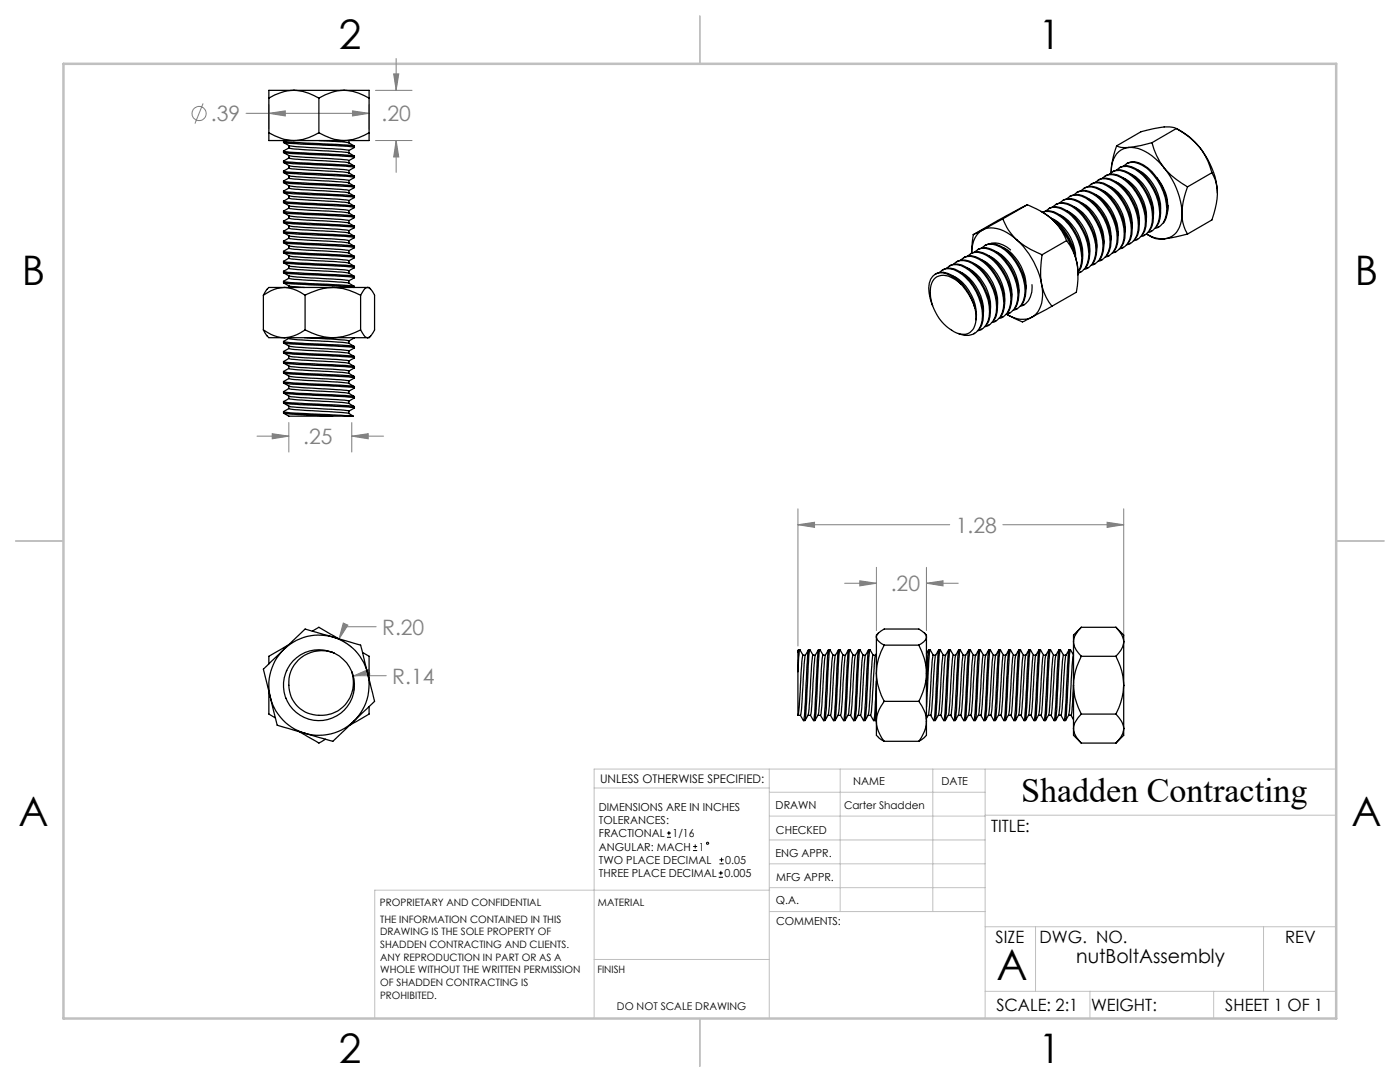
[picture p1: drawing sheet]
<svg xmlns="http://www.w3.org/2000/svg" width="279mm" height="216mm" viewBox="0 0 279 216" stroke-linecap="round" stroke-linejoin="round" font-family="sans-serif">
<g fill="none" stroke="#808080" stroke-width=".2">
<path d="M74.9 18h7.3M78.6 14.7h1l-.5 3.3zM79.1 11.7v6.3M40.5 20.6l-1.6 4.1M49.1 22.6h24.6M53.7 20.8v5M53.7 22.6l3.2-.5v1zM70.3 22.1l3.4 .5-3.4 .5zM73.7 20.8v5M74.9 28h7.3M79.1 28v6.4M79.1 28l.5 3.3h-1z"/>
<path d="M51.3 87h6.3M54.3 86.5l3.3 .5-3.3 .6zM57.6 84.3v5.9M70.2 84.3v5.9M70.2 87h6.4M70.2 87l3.3-.5v1.1zM159.2 104.7l3.4-.5v1zM159.2 101.5v27.4M159.2 104.7h30.3M168.6 116.4h6.3M171.6 115.9l3.3 .5-3.3 .5zM174.9 113.2v12.6"/>
<path d="M184.9 113.2v12.6M184.9 116.4h6.3M184.9 116.4l3.3-.5v1zM200.1 104.7h24.2M220.9 104.2l3.4 .5-3.4 .5zM224.3 101.5v25.3M67.6 127.5l1.4 .8 1.2 .9M68.5 124.3l.9 .4-1.8 2.9zM70.5 134.9l3.1-1.3 .2 .9zM70.6 135.2l.1 1v1.7M75.1 125.1h-6.4l-1.1 2.5M77.1 134.8l-6.6 .1"/>
<circle cx="39.7" cy="22.7" r="1.4"/>
</g>
<g fill="none" stroke="#000" stroke-width=".2">
<path d="M133.1 167.1h.8M133.1 166.2h.8M133.5 165.8v.9M138.3 169.7h.8M138.3 168.9h.8M138.7 168.5v.8M143.4 175h.9M143.4 174.2h.9M143.6 172.4h.8M143.6 171.6h.8M143.9 173.8v.8M144 171.1v.9"/>
<circle cx="141.2" cy="168.3" r=".22"/>
</g>
<g fill="none" stroke="#c0c0c0" stroke-width=".2">
<path d="M118.6 157.2h34.9M153.5 153.5v49.7M153.5 158.1h43.1M167.7 153.5v28.4M186.2 153.5v28.4M196.6 153.5v49.7M266.7 153.5h-148.1v49.7M153.5 167.6h43.1M153.5 162.8h43.1M153.5 172.4h43.1M153.5 177.1h43.1M153.6 177.6h-78.8v25.6"/>
<path d="M196.6 162.7h70.1M118.6 191.5h34.9M153.6 181.9h43M196.6 197.8h70.1M196.6 184.9h70.1M206.7 184.9v12.9M217.5 197.8v5.4M242.2 197.8v5.4M252.2 184.9v12.9"/>
</g>
<path d="M139.7 3.2v9.5M3.1 107.9h9.6M266.7 107.9h9.5M139.7 203.2v9.6" fill="none" stroke="#c0c0c0" stroke-width=".25"/>
<path d="M12.7 12.7h254v190.5h-254z" fill="none" stroke="#c0c0c0" stroke-width=".5"/>
<path d="M68.5 124.3l-.9 3.3 1.8-2.9zM70.5 134.9l3.3-.4-.2-.9zM79.1 28l.5 3.3h-1zM78.6 14.7h1l-.5 3.3zM54.3 86.5l3.3 .5-3.3 .6zM70.2 87l3.3-.5v1.1zM70.3 22.1l3.4 .5-3.4 .5zM53.7 22.6l3.2-.5v1zM171.6 115.9l3.3 .5-3.3 .5zM184.9 116.4l3.3-.5v1zM159.2 104.7l3.4-.5v1zM220.9 104.2l3.4 .5-3.4 .5z" fill="#808080"/>
<g fill="none" stroke="#000" stroke-width=".25">
<path d="M53.7 19.6v6.9M58.7 18l-.7 .1a9.5 9.5 0 0 0-4.3 1.5M58.7 18a9.6 9.6 0 0 1 4.9 1.6M58.7 18h10M58.7 18h-5v1.6M63.6 19.6v6.9M68.7 18l-.7 .1a9.7 9.7 0 0 0-4.4 1.5M68.7 18a9.5 9.5 0 0 1 5 1.6M68.7 18h5v1.6M73.7 19.6v6.9M53.7 26.5a9.4 9.4 0 0 0 5 1.5M53.7 26.5v1.5h5"/>
<path d="M56.6 38.4l1.1 .7M56.6 36.4l1.1 .7M56.6 34.4l1.1 .7M56.6 32.4l1.1 .7M56.6 30.4l1.1 .6M56.6 28.4l1.1 .7M56.6 38.4l1.9 .3 9.8 .4 2.4 .3-1.1 .6M56.6 36.4l1.3 .2 8.8 .4 4 .4-1.1 .6M56.6 32.4l1.9 .3 10.5 .5 1.7 .2-1.1 .6M56.6 30.2v.2l1.3 .2 9.7 .5 3.1 .3-1.1 .6M56.6 38.2v.2M56.6 36.2v.2"/>
<path d="M56.6 32.2v.2M56.6 38.1a102.9 102.9 0 0 0 11.5 .8l2.6 .2M56.6 36.1a102.9 102.9 0 0 0 11.5 .8l2.6 .2M56.6 34.1l.8 .2 9.9 .5 3.4 .3M56.6 32.1a102.9 102.9 0 0 0 11.5 .8l2.6 .2M56.6 30.1a102.9 102.9 0 0 0 11.5 .8l2.6 .3M56.6 28.1l.8 .2 12.2 .7 1.1 .1M56.8 28l-.2 .2v.2a82 82 0 0 0 10.1 .6l4 .4-1.1 .6M57.6 33.1v.4l-1 .6v.3l14.1 1-1.1 .7M57.6 39.5l-1 .6v.3M57.6 37v.5l-1 .6M57.6 35v.5l-1 .6"/>
<path d="M57.6 31.5l-1 .6M57.6 29v.5l-1 .6M57.6 31v.5M57.6 39.1v.4M57.7 39.5l1.8 .3 7 .4 3.1 .3M57.7 37.5a17.7 17.7 0 0 0 4.6 .5l7.3 .5M57.7 35.5a22.1 22.1 0 0 0 5.7 .5l6.2 .5M57.7 33.5l1.8 .3 8.7 .5 1.4 .2M57.7 31.5a17.7 17.7 0 0 0 4.6 .5l7.3 .5M57.7 29.5a22.1 22.1 0 0 0 5.7 .5l6.2 .5M57.7 35.1l11.8 .8 .1 .1v.5l1.1 .6v.3M57.7 39.1l2.3 .2 7.2 .4 2.4 .3"/>
<path d="M57.7 37.1l1.6 .2 8.7 .5 1.6 .2M57.7 33.1l.9 .1 6.6 .4a14.9 14.9 0 0 1 4.4 .4M57.7 31l3.3 .4 7 .4 1.6 .2M57.7 29.1l1.6 .2 8.7 .5 1.6 .2M58.7 28h10M63.6 26.5a10.5 10.5 0 0 1-4.9 1.5M63.6 26.5a9.6 9.6 0 0 0 5.1 1.5M63.6 28l4.6 .3 1.4 .2M69.6 30v.5l1.1 .7v.2M69.6 38v.5l1.1 .6M69.6 34v.5l1.1 .6M69.6 32.5l1.1 .6"/>
<path d="M69.6 28v.5l1.1 .6M69.6 32v.5M70.7 39.2v.2M70.7 35.2v.2M70.7 33.2v.2M70.7 29.2v.2M73.7 26.5a10.5 10.5 0 0 1-5 1.5M73.7 26.5v1.5h-5M212.3 39.9l-.2 .1M212.3 39.9a3.5 3.5 0 0 1 4 .9 11 11 0 0 1 3.9 9.2l-.2 .9-.5 1M213 39.7a2.76 2.76 0 0 1 3.7-.2 11 11 0 0 1 4.8 9.8 3.2 3.2 0 0 1-2.3 2.8M213.5 39.2l.2-.1a3.5 3.5 0 0 1 4 .9 10.9 10.9 0 0 1 4 9.2l-.3 .9-.5 .9"/>
<path d="M214.4 38.8a2.76 2.76 0 0 1 3.7-.1 10.9 10.9 0 0 1 4.8 9.8 3.2 3.2 0 0 1-2.3 2.8M214.9 38.4l.2-.1a3.5 3.5 0 0 1 4 .9 10.9 10.9 0 0 1 4 9.2l-.3 .9-.5 .9M215.8 38a2.33 2.33 0 0 1 2.9-.5 10.3 10.3 0 0 1 5.7 9.2 3.5 3.5 0 0 1-2.4 3.8M216.4 37.6l.1-.1a2.95 2.95 0 0 1 3.2 .3 10.8 10.8 0 0 1 4.8 9.8l-.3 .9-.5 .9M217.1 39.6a8.9 8.9 0 0 1 4.6 8.3M217.2 37.2a2.66 2.66 0 0 1 3.7-.1 10.8 10.8 0 0 1 4.8 9.7 3.2 3.2 0 0 1-2.3 2.9M217.8 36.8l.1-.1a2.71 2.71 0 0 1 3.2 .3 10.8 10.8 0 0 1 4.8 9.8l-.3 .9-.5 .9M218.5 38.8a8.8 8.8 0 0 1 4.6 8.3M218.6 36.4a2.66 2.66 0 0 1 3.7-.1 10.6 10.6 0 0 1 4.8 9.7 3.2 3.2 0 0 1-2.2 2.9M219.2 35.9l.2-.1a3.6 3.6 0 0 1 3.9 .9 11 11 0 0 1 4 9.2l-.3 1-.4 .9M219.9 38a8.9 8.9 0 0 1 4.6 8.2M220.1 35.6a2.7 2.7 0 0 1 3.6-.2 10.8 10.8 0 0 1 4.8 9.8 3.2 3.2 0 0 1-2.2 2.8"/>
<path d="M220.8 35l-.2 .1M220.8 35a2.71 2.71 0 0 1 3.1 .3 10.7 10.7 0 0 1 4.8 9.8l-.2 1-.5 .9M221.4 37.1a9 9 0 0 1 4.6 8.3M221.5 34.7a2.7 2.7 0 0 1 3.6-.1 10.8 10.8 0 0 1 4.8 9.8 3.1 3.1 0 0 1-2.2 2.8M222 34.3l.2-.1a3.4 3.4 0 0 1 4 .9 10.9 10.9 0 0 1 3.9 9.2l-.2 .9-.5 .9M222.8 36.3a9 9 0 0 1 4.6 8.3M222.8 29.1a16.8 16.8 0 0 0-1 5.4 4.4 4.4 0 0 1 3.5-5.1M222.8 29.1a3.8 3.8 0 0 0 2.5 .3M222.9 33.9a2.7 2.7 0 0 1 3.7-.1 10.8 10.8 0 0 1 4.8 9.8 3.3 3.3 0 0 1-2.3 2.8M223.4 33.5l.1-.1a2.96 2.96 0 0 1 3.2 .3 10.8 10.8 0 0 1 4.8 9.8l-.2 .9-.5 .9M224.2 35.5a9 9 0 0 1 4.6 8.3M224.3 33.1a2.7 2.7 0 0 1 3.7-.1 10.7 10.7 0 0 1 4.8 9.8 3.1 3.1 0 0 1-2.3 2.8"/>
<path d="M224.8 32.7l.2-.1a2.95 2.95 0 0 1 3.1 .3 10.8 10.8 0 0 1 4.8 9.8l-.2 .9-.5 .9M225.3 29.4a8.6 8.6 0 0 1 6.4 3.4l.6 .7M225.6 34.7a8.8 8.8 0 0 1 4.6 8.3M227 33.9a8.9 8.9 0 0 1 4.6 8.3M229.9 28.5a13.5 13.5 0 0 0 2.4 5M229.9 28.5l-2.2 .5-2.4 .4M230.9 35.5a9.5 9.5 0 0 1 2.1 5.5M232.3 33.5a15.5 15.5 0 0 0 4.7 3.8M232.3 33.5a15.2 15.2 0 0 1 3.6 9.1M234.8 25.6a15.7 15.7 0 0 1 4.6 3.8M234.8 25.6a9.1 9.1 0 0 0-5.8 .4l-1.3 .3-4.9 2.8M234.8 25.6l-4.9 2.9"/>
<path d="M234.8 25.6l2.8 1.9 1.8 1.9M237 37.3l-.9 2.9-.2 2.4M239.4 29.4a13.7 13.7 0 0 1 2.5 5.1M239.4 29.4a15.8 15.8 0 0 1 3.6 9.1M241.9 34.5l.8 1.9 .3 2.1M241.9 34.5l-4.9 2.8M243 38.5l-.3 2.1-.8 3.3-4.9 2.8M52.6 58.9v6.9M56.6 56.4l1.1 .6M56.6 54.4l1.1 .7M56.6 52.4l1.1 .7M56.6 50.4l1.1 .6"/>
<path d="M56.6 48.4l1.1 .7M56.6 46.4l1.1 .7M56.6 44.4l1.1 .6M56.6 42.4l1.1 .7M56.6 40.4l1.1 .7M56.6 52.4l2.6 .3 9.8 .5 1.7 .2-1.1 .6M56.6 50.2v.2l1.3 .2 9.7 .5 3.1 .3-1.1 .6M56.6 48.2v.2l.8 .2 9.3 .4 4 .4-1.1 .6M56.6 46.4l2.6 .3 9.8 .5 1.7 .2-1.1 .6M56.6 44.4l1.9 .3 9.1 .4 3.1 .3-1.1 .6M56.6 42.2v.2l.8 .2 9.3 .4 4 .4-1.1 .6M56.6 40.4l1.3 .2 11.7 .6 1.1 .2-1.1 .7"/>
<path d="M56.6 56.2v.2M56.6 52.2v.2M56.6 56.4l1.3 .2 9.7 .5 3.1 .3M56.6 50.2l1.9 .2 12.2 .7M56.6 56.1a102.9 102.9 0 0 0 11.5 .8l2.6 .3M56.6 54.1l.8 .2 12.2 .7 1.1 .1M56.6 52.1a102.9 102.9 0 0 0 11.5 .8l2.6 .2M56.6 48.1l.8 .2 10.7 .6 2.6 .2M56.6 46.1a102.9 102.9 0 0 0 11.5 .8l2.6 .2M56.6 44.1a102.9 102.9 0 0 0 11.5 .8l2.6 .2M56.6 42.1l1.3 .3 10.2 .5 2.6 .2M56.6 40.1a102.9 102.9 0 0 0 11.5 .8l2.6 .2"/>
<path d="M56.7 57.4h.2a7.9 7.9 0 0 1 4 1.5M56.7 57.4h9.7M56.7 57.4a7.4 7.4 0 0 0-4.1 1.5M56.7 57.4h-1.8a1.62 1.62 0 0 0-2.1 1l-.2 .5M57.6 53.1v.4l-1 .7v.2a82 82 0 0 0 10.1 .6l4 .4-1.1 .6M57.6 45.5l-1 .6v.3M57.6 43v.5l-1 .7v.2M57.6 55v.5l-1 .6M57.6 51.5l-1 .6M57.6 49v.5l-1 .6M57.6 47.1v.4l-1 .6M57.6 41.1v.4l-1 .6"/>
<path d="M57.6 45v.5M57.6 51v.5M57.6 57v.4M57.7 55.5a22.1 22.1 0 0 0 5.7 .5l6.2 .5M57.7 53.5l1.8 .3 8.7 .5 1.4 .2M57.7 51.5l2.6 .4 6.2 .3 3.1 .3M57.7 49.5a22.1 22.1 0 0 0 5.7 .5l4 .2 2.2 .3M57.7 47.5l1.8 .3 8.7 .5 1.4 .2M57.7 45.5l2.6 .4 6.2 .3 3.1 .3M57.7 43.5a22.1 22.1 0 0 0 5.7 .5l4 .2 2.2 .3M57.7 41.5l1.8 .3 8.7 .5 1.4 .2M57.7 57l3.1 .4"/>
<path d="M57.7 55.1l1.6 .2 8.7 .5 1.6 .2M57.7 53.1l2.3 .2 5.2 .3a14.9 14.9 0 0 1 4.4 .4M57.7 51l3.3 .4 6.2 .3 2.4 .3M57.7 49.1l1.6 .2 8.7 .5 1.6 .2M57.7 47.1l2.3 .2 5.2 .3a14.9 14.9 0 0 1 4.4 .4M57.7 45l3.3 .4 6.2 .3 2.4 .3M57.7 43.1l1.6 .2 8.7 .5 1.6 .2M57.7 41.1l7.5 .5a14.9 14.9 0 0 1 4.4 .5M60.9 58.9v6.9M66.4 57.4h-.3a12 12 0 0 0-5.2 1.5M66.4 57.4a11.3 11.3 0 0 1 5.6 1.5M66.4 57.4h7"/>
<path d="M69.6 56v.5l1.1 .7v.2M69.6 50v.5l1.1 .7v.2M69.6 48v.5l1.1 .6v.3M69.6 46.5l1.1 .7v.2M69.6 42.1v.4l1.1 .6v.3M69.6 54v.5l1.1 .6M69.6 52.5l1.1 .6M69.6 44v.5l1.1 .6M69.6 40v.5l1.1 .6M69.6 46v.5M69.6 52v.5M70.7 55.2v.2"/>
<path d="M70.7 53.2v.2M70.7 45.2v.2M70.7 41.2v.2M72 58.9v6.9M73.4 57.4l-.6 .2-.8 1.3M73.4 57.4l.5 .2 .9 1.3v6.9a2.69 2.69 0 0 1-1.4 1.6M73.4 57.4h.3l.2 .3M186.7 54.7l.1-.1a2.95 2.95 0 0 1 3.2 .3 11 11 0 0 1 4.6 6.6M187.5 54.4a2.61 2.61 0 0 1 3.7-.2 10.6 10.6 0 0 1 4.8 9.8 3.2 3.2 0 0 1-4.8 2.5M188.1 53.9l.1-.1a2.71 2.71 0 0 1 3.2 .3 10.8 10.8 0 0 1 4.8 9.8l-.3 .9-.5 .9M188.9 53.6a2.61 2.61 0 0 1 3.7-.2 10.6 10.6 0 0 1 4.8 9.8 3.2 3.2 0 0 1-2.2 2.8M189.7 53l-.2 .1"/>
<path d="M189.7 53a2.71 2.71 0 0 1 3.1 .3 10.8 10.8 0 0 1 4.8 9.8l-.3 .9-.5 .9M190.3 55.1a8.9 8.9 0 0 1 4.5 8.7M190.4 52.7a2.7 2.7 0 0 1 3.6-.1 10.8 10.8 0 0 1 4.8 9.8 3.2 3.2 0 0 1-2.2 2.8M191.1 52.1l-.2 .1M191.1 52.2a3.5 3.5 0 0 1 4 .9 10.9 10.9 0 0 1 3.9 9.2l-.2 .9-.5 .9M191.7 54.3a9 9 0 0 1 4.6 8.3M191.8 51.9a2.7 2.7 0 0 1 3.6-.1 10.8 10.8 0 0 1 4.8 9.8 3.1 3.1 0 0 1-2.2 2.7M191.8 56.8a5.7 5.7 0 0 0-4.4-2.4 2.72 2.72 0 0 0-2.1 3 9.3 9.3 0 0 0 .8 3.6M191.8 56.8a4.9 4.9 0 0 0-4.4-1.7 3 3 0 0 0-1.7 3.4 9 9 0 0 0 6 8.2 2.62 2.62 0 0 0 3.1-2.7v-.8l-.2-1.7M191.8 56.8l.4 .3a12.8 12.8 0 0 1 2.4 4.4M192.3 51.4h.1a2.79 2.79 0 0 1 3.2 .2 10.8 10.8 0 0 1 4.8 9.9l-.2 .9-.5 .9M193.1 53.5a9 9 0 0 1 4.6 8.3"/>
<path d="M193.2 51.1a2.7 2.7 0 0 1 3.6-.2 10.8 10.8 0 0 1 4.8 9.8 3.1 3.1 0 0 1-2.2 2.8M193.7 50.6l.2-.1a2.95 2.95 0 0 1 3.1 .3 10.8 10.8 0 0 1 4.8 9.8l-.2 1-.5 .8M194.5 52.7a8.8 8.8 0 0 1 4.6 8.3M194.6 50.3a2.3 2.3 0 0 1 2.8-.6 10.1 10.1 0 0 1 5.4 6.9 5.5 5.5 0 0 1-.9 5.6l-1.1 .5M195.1 49.8l.2-.1a3.5 3.5 0 0 1 4 .9 11 11 0 0 1 3.9 9.2l-.2 .9-.5 .9M195.9 51.9a8.8 8.8 0 0 1 4.6 8.2M196 49.5a2.3 2.3 0 0 1 2.8-.6 10.2 10.2 0 0 1 5.8 9.2 3.9 3.9 0 0 1-2 3.7l-.4 .1M196.1 45.9a4.9 4.9 0 0 0-2.2 4.6l.3-3.7M196.1 45.9a5.3 5.3 0 0 1 5.5 .9l1.4 1.1M196.1 45.9l-1.9 .9M196.5 49l.2-.1a3 3 0 0 1 3.2 .3 10.9 10.9 0 0 1 4.7 9.8l-.2 .9-.5 .9M197.3 51a8.9 8.9 0 0 1 4.6 8.3"/>
<path d="M197.7 48.6a4.2 4.2 0 0 1 4 1.3M198.7 50.2a8.8 8.8 0 0 1 4.6 8.3M200.1 43.7l1.1 2.2 1.8 2M200.1 43.7l-4 2.2M200.1 49.4a8.8 8.8 0 0 1 4.6 8.3M203 47.9a17 17 0 0 0 5 2.9M203 47.9a16.4 16.4 0 0 1 4.9 8.7M205 40.9l2.7 1.2 2.3 1.7M205 40.9l-4.2 2.2-6.6 3.7M205 40.9l-4.9 2.8M206 56.8a4.1 4.1 0 0 1-2 4.2l-.3 .1M207.8 42.2l.3 .2"/>
<path d="M207.9 56.6a10.2 10.2 0 0 0 2 4.5M207.9 56.6a6.3 6.3 0 0 1-1.5 6.4l-.5 .3M208 50.8a18.4 18.4 0 0 0-.1 5.8M208 42.4a2.71 2.71 0 0 1 3.2 .3 10.8 10.8 0 0 1 4.8 9.8l-.3 .9-.5 .9M208.1 42.4l1.9 1.4M208.1 42.4a3.2 3.2 0 0 1 2.9 .4 10.6 10.6 0 0 1 4.8 9.8l-.3 .9-.4 .8M208.7 42.1a2.61 2.61 0 0 1 3.7-.1 10.6 10.6 0 0 1 4.8 9.8 3.1 3.1 0 0 1-2.1 2.7M209.4 41.5l-.1 .1M209.4 41.6a2.71 2.71 0 0 1 3.2 .3 10.8 10.8 0 0 1 4.8 9.7l-.3 1-.5 .9M209.5 43.4a10.9 10.9 0 0 1 5.1 7.6M210 43.8a11.6 11.6 0 0 1 2.9 4.2M210 43.8a16.4 16.4 0 0 1 4.9 8.7"/>
<path d="M210 43.7a8.9 8.9 0 0 1 4.7 7.7M210.1 41.3a2.3 2.3 0 0 1 2.9-.6 10.4 10.4 0 0 1 5.6 10.2 3.1 3.1 0 0 1-2.2 2.9M210.3 44.1a10.5 10.5 0 0 1 3.6 5.3M210.9 40.7l-.2 .1M210.9 40.7a2.75 2.75 0 0 1 3.1 .4 10.7 10.7 0 0 1 4.8 9.7l-.3 1-.4 .9M211.5 42.9a8.8 8.8 0 0 1 4.5 8.3M211.6 40.5a2.3 2.3 0 0 1 2.8-.6 10.4 10.4 0 0 1 5.6 10.2 3 3 0 0 1-2.2 2.8M212.9 48a11.2 11.2 0 0 1 2 4.5M212.9 42.1a8.8 8.8 0 0 1 4.6 8.2M212.9 48l-4.9 2.8M214.3 41.2a8.8 8.8 0 0 1 4.6 8.3M214.9 52.5l.2 .7a17.2 17.2 0 0 1-.3 5.1l-4.9 2.8"/>
<path d="M214.9 52.5l.2 2.4M215.7 40.4a8.7 8.7 0 0 1 4.6 6.8v1.5M215.7 54.3l-.2 .1M217.1 53.4l-.1 .2M218.6 52.6l-.2 .1M220 51.8l-.2 .1M221.4 51l-.2 .1M222.8 50.2l-.2 .1M224.2 49.4l-.2 .1M225.6 48.5l-.1 .1M227 47.7l-.1 .1M228.5 46.9l-.2 .1"/>
<path d="M228.8 46.7l.4 .2a5.6 5.6 0 0 0 3.1 .8h-.4a4.2 4.2 0 0 1-3.1-1zM229.9 46.1l-.2 .1M231.3 45.3l-.2 .1M233 41v1.4M233 41v.4M235.9 42.6a4.4 4.4 0 0 1-3.6 5.1M235.9 42.6v.3a7.2 7.2 0 0 0 1.1 3.8M237 46.7l-4.7 1M52.6 65.8l.7 .5a6.7 6.7 0 0 0 3.4 1.1M52.6 65.8l.2 .6a1.33 1.33 0 0 0 1.8 1h2.1M56.6 78.4l1.1 .7M56.6 76.4l1.1 .6"/>
<path d="M56.6 74.4l1.1 .7M56.6 72.4l1.1 .7M56.6 70.4l1.1 .6M56.6 68.4l1.1 .7M56.6 78.4l2.6 .3 9.8 .5 1.7 .2-1.1 .6M56.6 76.4l1.3 .2 9.7 .5 3.1 .3-1.1 .6M56.6 72.4l2.6 .3 9.8 .5 1.7 .2-1.1 .6M56.6 70.4l1.9 .3 9.1 .4 3.1 .3-1.1 .6M56.6 68.2v.2l.8 .2 9.3 .4 4 .4-1.1 .6M56.6 78.2v.2M56.6 76.2v.2M56.6 78.1a102.9 102.9 0 0 0 11.5 .8l2.6 .2"/>
<path d="M56.6 76.1a102.9 102.9 0 0 0 11.5 .8l2.6 .3M56.6 74.1l.8 .2 10.7 .6 2.6 .2M56.6 72.1a102.9 102.9 0 0 0 11.5 .8l2.6 .2M56.6 70.1a102.9 102.9 0 0 0 11.5 .8l2.6 .2M56.6 68.1l1.3 .3 10.2 .5 2.6 .2M56.7 67.4h9.7M57.6 73.1v.4l-1 .7v.2l14.1 1-1.1 .6M57.6 79.1v.4l-1 .7v.2l14.1 1-1.1 .6M57.6 71.5l-1 .6v.3M57.6 69v.5l-1 .7v.2M57.6 77.5l-1 .6M57.6 75v.5l-1 .6"/>
<path d="M57.6 67.4v.1l-1 .6M57.6 71v.5M57.6 77v.5M57.7 79.5l1.8 .3 8.7 .5 1.4 .2M57.7 77.5l2.6 .4 6.2 .3 3.1 .3M57.7 75.5a22.1 22.1 0 0 0 5.7 .5l4 .2 2.2 .3M57.7 73.5l1.8 .3 8.7 .5 1.4 .2M57.7 71.5l2.6 .4 6.2 .3 3.1 .3M57.7 69.5a22.1 22.1 0 0 0 5.7 .5l4 .2 2.2 .3M57.7 67.5l1.8 .3 8.7 .5 1.4 .2M57.7 79.1l2.3 .2 5.2 .3a14.9 14.9 0 0 1 4.4 .4M57.7 77l3.3 .4 7 .4 1.6 .2"/>
<path d="M57.7 75.1l1.6 .2 8.7 .5 1.6 .2M57.7 73.1l2.3 .2 5.2 .3a14.9 14.9 0 0 1 4.4 .4M57.7 71l3.3 .4 6.2 .3 2.4 .3M57.7 69.1l1.6 .2 8.7 .5 1.6 .2M60.8 67.4l4.4 .2a14.9 14.9 0 0 1 4.4 .5M60.9 65.8a12.3 12.3 0 0 0 5.5 1.6M60.9 65.8a7.6 7.6 0 0 1-4.2 1.6M66.4 67.4h7M69.6 76v.5l1.1 .7v.2M69.6 74v.5l1.1 .6v.3M69.6 72.5l1.1 .7v.2M69.6 68.1v.4l1.1 .6v.3"/>
<path d="M69.6 78.5l1.1 .6M69.6 70v.5l1.1 .6M69.6 72v.5M69.6 78v.5M70.7 67.4l-1.1 .7M70.7 79.2v.2M70.7 71.2v.2M70.7 67.4h.1M72 65.8a12.4 12.4 0 0 1-5.6 1.6M72 65.8l.8 1.3 .6 .3M74 67.1l-.3 .3h-.3M194.5 66.5l-.2 .1"/>
<path d="M195.9 65.7l-.1 .1M197.3 64.9l-.1 .1M198.8 64.1l-.2 .1M200.2 63.3l-.2 .1M200.9 62.7a5.3 5.3 0 0 0 5 .6M201 62.8l3 1.4 1.9-.9M201.6 62.4l-.2 .1M203 61.6l-.2 .1M204.4 60.8l-.1 .1M209.9 61.1l-4 2.2M56.6 80.4l1.1 .7M56.6 82.4a2.95 2.95 0 0 0 2.5 .6h7.3"/>
<path d="M56.6 82.4v-.2l1.3 .2 12.3 .6M56.6 82.4l1.3 .2 8.5 .4M56.6 80.1l.8 .2 12.2 .7 1.1 .1M57.6 81v.5l-1 .6M57.7 81.5a22.1 22.1 0 0 0 5.7 .5l6.2 .5M57.7 81.1l1.6 .2 8.7 .5 1.6 .2M66.4 83h3.8M69.6 80v.5l1.1 .6M69.6 82v.5l.9 .5h-.3M70.7 81.2v.2M53.7 137.9v4.6l1.3 .8M53.9 139.1a10 10 0 0 0 7 7.2"/>
<path d="M53.9 139.1l1.4 5.6 5.6 1.6M56.7 129.5l-4.1 4 1.3 5.6M56.7 129.5a10 10 0 0 0-2.8 9.6M57 139.3l.1 .1M57.2 133.8l-.1 .1M57.6 128.7l-3.9 2.3v1.5M59.5 131.7a6.5 6.5 0 0 1 10.9 3.2 6.5 6.5 0 0 1-8.5 7.6 6.5 6.5 0 0 1-2.4-10.8zM62.3 125.9l1.3-.7 4 2.3M66.4 130.2a7.1 7.1 0 0 0-9.8 5.6 7.1 7.1 0 0 0 7.9 8 7.1 7.1 0 0 0 5.7-9.7M66.4 130.2l.3 .2M66.4 127.1a10 10 0 0 1 7 7.2M66.4 127.1a9.9 9.9 0 0 0-9.7 2.4"/>
<path d="M66.4 127.1l5.6 1.6 1.4 5.6M66.4 127.1l-5.5-1.6-4.2 4M72.4 130.2l1.3 .8v4.5M73.4 134.3a10 10 0 0 1-2.8 9.6M73.4 134.3l1.4 5.6-4.2 4M159.2 134v8.7M159.2 130.2v3.8M159.3 129.7l-.1 .5M159.3 129.6l-.1 .6M159.4 129.6h.2M159.6 129.6l.7 1.1M159.6 129.6l-.2 1.6-.2 2.8"/>
<path d="M160.2 130.7l-.2 1.3-.5 8.8-.3 1.9M160.2 130.7h.5M160.7 130.7l.7-1.1h.2l-.2 1.1-.4 9.5-.3 3.6M160.7 130.7l-.2 1.9-.3 4.9a22.2 22.2 0 0 1-.5 5.2M161.4 129.7a106.4 106.4 0 0 0-.7 11.3l-.3 2.8M161.6 129.6l.7 1.1M162.7 130.7h-.5l-.1 .3-.6 10.5-.2 1.2-.6 1.1M163.3 129.7l-.2 1.7-.5 10.9-.2 1.5h.2l.7-1.3 .8-11.1 .1-.6 .5-.1M163.7 129.6l.6 1.1M165.3 129.6a4.1 4.1 0 0 0-.8 3l-.5 7.9-.2 2.2M165.3 129.7l-.2 1.7-.4 9.6-.3 2.8M165.4 129.6h.2"/>
<path d="M165.6 129.6l.7 1.1M165.6 129.6l-.3 2.4-.4 9.7-.3 2.1M166.2 130.7l-.2 1.3-.7 10.5-.7 1.3M166.2 130.7h.5M166.7 130.7l-.2 1.9-.3 4.9a22.2 22.2 0 0 1-.5 5.2M167.4 129.7a91.3 91.3 0 0 0-.7 10.5l-.3 3.6h.2M167.6 129.6h-.2l-.7 1.1M167.6 129.6l.7 1.1M167.6 129.7l-.2 1-.4 9.5-.3 3.6M168.7 130.7h-.5l-.1 .3-.6 10.5-.2 1.2-.6 1.1M168.7 130.7l-.3 2.7-.5 8.5-.2 .8M169.3 129.6l-.6 1.1"/>
<path d="M169.3 129.7l-.2 2.3-.5 10.3-.2 1.5h.2l.7-1.3 .8-11.1 .1-.6 .5-.1M169.4 129.6h.2M169.6 129.6l-.4 4.4-.4 8.8-.2 1M169.7 129.6l.6 1.1M170.7 130.7l-.3 3.7-.4 6.1-.2 2.2M171.3 129.6l-.6 1.1M171.3 129.7l-.2 1.7-.5 10.3-.2 2.1M171.4 129.6h.2M171.6 129.6l.7 1.1M171.6 129.6l-.3 2.4-.4 9.7-.3 2.1M172.3 130.7a19.4 19.4 0 0 0-.5 5l-.5 6.8-.7 1.3M172.3 130.7h.4"/>
<path d="M172.7 130.7l-.2 1.9-.3 4.9a22.2 22.2 0 0 1-.5 5.2M173.4 129.7l-.3 1.7-.6 11.4-.1 1h.1a3.4 3.4 0 0 0 1-3l.6-9.8 .1-.3h.5M173.6 129.6h-.2l-.7 1.1M173.6 129.6l.7 1.1M173.6 129.6l-.2 1.6-.5 9.8-.3 2.8M174.7 130.7l-.2 1.9-.6 9.3-.2 .8M174.9 135.9l-.3 6.9-.2 1h.2M174.9 134.3a11.7 11.7 0 0 0 1.6 5.6M174.9 134.3v9.6M174.9 127.1a2.05 2.05 0 0 0 1.6 1.6M174.9 127.1v7.2M174.9 127.1l.4-.8 1.2-.8h6.9l1.1 .8 .4 .5v.3"/>
<path d="M174.9 130.4l-.2 .3M175.3 126.3l-.4 .4v.4M176.5 128.7a11.7 11.7 0 0 0-1.6 5.6M176.5 139.9a6.6 6.6 0 0 0-1.6 4M176.5 128.7h6.9M176.5 139.9h6.9M183.4 128.7a12.1 12.1 0 0 1 1.5 5.6M183.4 139.9a6.2 6.2 0 0 1 1.5 4M184.5 126.3l.4 .4v.4M184.9 134.3a12.1 12.1 0 0 1-1.5 5.6M184.9 134.3v9.6M184.9 127.1a2.07 2.07 0 0 1-1.5 1.6"/>
<path d="M184.9 127.1v7.2M185.3 129.6l-.4 .8M185.3 129.7l-.4 6.2M185.4 129.6h.2M185.6 129.6l.7 1.1M185.6 129.6l-.3 2.4-.4 9.1M186.2 130.7l-.2 1.3-.7 10.5-.4 .8M186.2 130.7h.5M186.7 130.7l-.2 1.9-.3 4.9a22.2 22.2 0 0 1-.5 5.2M187.4 129.7a106.4 106.4 0 0 0-.7 11.3l-.3 2.8M187.6 129.6h-.2l-.7 1.1M187.6 129.6l.7 1.1"/>
<path d="M187.6 129.7l-.2 1-.4 9.5-.3 3.6M188.7 130.7h-.5l-.1 .3-.6 10.5-.2 1.2-.6 1.1M189.3 129.6a4.1 4.1 0 0 0-.8 3l-.4 7-.4 3.1M189.3 129.7l-.2 1.7-.5 10.9-.2 1.5h.2l.7-1.3 .8-11.1 .1-.6 .5-.1M189.4 129.6h.2M189.6 129.6l-.3 2.4-.5 10.3-.2 1.5M189.7 129.6l.6 1.1M191.3 129.6a4.1 4.1 0 0 0-.8 3l-.5 7.9-.2 2.2M191.3 129.7l-.2 1.7-.4 9.6-.3 2.8M191.4 129.6h.2M191.6 129.6l.7 1.1M191.6 129.6l-.3 2.4-.4 9.7-.3 2.1"/>
<path d="M192.7 130.7l.7-1.1h.2l-.2 1.6-.4 9-.3 3.6M192.7 130.7l-.5 .1-.9 11.7-.7 1.3M192.7 130.7l-.2 1.9-.3 4.9a22.2 22.2 0 0 1-.5 5.2M193.4 129.7a91.3 91.3 0 0 0-.7 10.5l-.3 3.6h.1a3.4 3.4 0 0 0 1-3l.6-9.8 .1-.3h.5M193.6 129.6l.7 1.1M194.7 130.7l-.3 2.7-.5 8.5-.2 .8M195.3 129.6l-.6 1.1M195.3 129.7l-.2 2.3-.5 10.3-.2 1.5h.2l.7-1.3 .8-11.1 .1-.6 .5-.1M195.4 129.6h.2M195.6 129.6l-.2 1.6-.6 11.6-.2 1M195.7 129.6l.6 1.1M196.7 130.7l-.3 3.7-.4 6.1-.2 2.2"/>
<path d="M197.3 129.6l-.6 1.1M197.3 129.7l-.2 1.7-.5 10.3-.2 2.1M197.4 129.6h.2M197.6 129.6l.7 1.1M197.6 129.6l-.3 2.4-.4 9.7-.3 2.1M198.3 130.7a19.4 19.4 0 0 0-.5 5l-.5 6.8-.7 1.3h-.2M198.3 130.7h.4M198.7 130.7l-.2 1.9-.3 4.9a22.2 22.2 0 0 1-.5 5.2M199.4 129.7l-.3 1.7-.6 11.4-.1 1h.2M199.6 129.6h-.2l-.7 1.1M199.6 129.6l.7 1.1M199.6 129.6l-.2 1.6-.5 9.8-.3 2.8"/>
<path d="M200.7 130.7h-.5l-.1 .3-.6 10.5-.2 1.2-.7 1.1M200.7 130.7l-.2 1.9-.6 9.3-.2 .8M201.3 129.6l-.6 1.1M201.3 129.7l-.2 2.3-.5 10.8-.2 1h.2M201.4 129.6h.2l-.2 1.1-.7 13.1M201.6 129.6l.7 1.1M202.2 130.7l-.2 2.1-.6 9.3-.1 .6-.6 1.1M202.2 130.7h.5M203.3 129.7l-.2 1.7-.5 10.3-.2 2.1M203.7 129.6l.6 1.1M204.3 130.7a19.4 19.4 0 0 0-.5 5l-.5 6.8-.7 1.3h-.2M204.3 130.7h.4"/>
<path d="M204.7 130.7l-.5 6.8a22.2 22.2 0 0 1-.5 5.2M205.4 129.6l-.7 1.1M205.4 129.7l-.4 4-.3 7.3-.3 2.8M205.4 129.6h.2M205.6 129.6l.7 1.1M205.6 129.6l-.2 1.6-.5 9.8-.3 2.8M206.2 130.7l-.2 1.3-.6 10.5-.8 1.3M206.2 130.7h.5M206.7 130.7l.7-1.1h.2l-.2 1.1-.4 9.5-.3 3.6M206.7 130.7l-.2 1.9-.3 4.9a22.2 22.2 0 0 1-.5 5.2M207.4 129.7l-.4 3.1-.4 10-.2 1M207.6 129.6l.7 1.1"/>
<path d="M208.7 130.7l-.5 .1-.1 .6-.6 10.1-.2 1.2-.6 1.1M209.3 129.7l-.2 1.7-.5 10.9-.2 1.5h.2l.7-1.1 .1-.6 .5-8.4 .4-3M209.7 129.6l.6 1.1M210.3 130.7h.4M210.7 130.7l-.9 12M211.3 129.6l-.6 1.1M211.3 129.7l-.3 4-.3 7.3-.3 2.8M211.4 129.6h.2M211.6 129.6l.7 1.1M211.6 129.6l-.3 2.4-.4 9.7-.3 2.1M212.2 130.7l-.2 1.3-.7 10.5-.7 1.3M212.2 130.7h.5"/>
<path d="M212.7 130.7l.7-1.1h.2l-.2 1.1-.4 9.5-.3 3.6M212.7 130.7l-.2 1.9-.3 4.9a22.2 22.2 0 0 1-.5 5.2M213.6 129.6l.4 .6a1.15 1.15 0 0 1 .1 1.2l-.7 10.7-.1 .6-.6 1.1h-.3l.3-3.6a91.3 91.3 0 0 1 .7-10.5M214.2 128.1a4 4 0 0 0 1.6 2.9M214.2 136.7v.3a12.2 12.2 0 0 0 1.6 5.5M214.2 128.1v8.6M214.2 136.7v8.7M214.2 136.7l-.3 5.2-.2 .8M215.8 125.2l-1.3 1.7-.3 1.2M215.8 131a12.7 12.7 0 0 0-1.6 5.7M215.8 125.2l-1.6 1.5v1.4M215.8 125.2h6.9"/>
<path d="M215.8 131h6.9M222.7 125.2a4.4 4.4 0 0 1 1.6 2.9M222.7 131a12.7 12.7 0 0 1 1.6 5.7M222.7 125.2l1.6 1.5v1.4M224.3 128.1a4 4 0 0 1-1.6 2.9M224.3 136.7l-.1 .3a12.7 12.7 0 0 1-1.5 5.5M224.3 136.7v8.7M224.3 128.1v8.6M59.7 146l3.9 2.3 1.3-.8M70.6 143.9a10 10 0 0 1-9.7 2.4M70.6 143.9l-4.2 4-5.5-1.6M73.7 141v1.5l-4 2.3"/>
<path d="M159.2 142.7h.5l.6 1.1M160.4 143.8h.2M161.3 142.7h.4l.6 1.1M161.7 142.7l.3-2.2 .6-8.6a3.2 3.2 0 0 1 .7-2.3h.3l-.3 2.4-.5 10.3-.2 1.5M163.3 142.7h.4l.7 1.1M164.4 143.8h.2M165.2 142.7h.5l.6 1.1M167.3 142.7h.4l.6 1.1M169.3 142.7h.4l.7 1.1M170.4 143.8h.2M171.3 142.7h.4l.6 1.1M173.2 142.7h.5l.6 1.1"/>
<path d="M174.9 143.9a6.6 6.6 0 0 0 1.6 4M174.9 143.9v2.8l.9 .9 .7 .3M174.9 141.1l-.2 2.7M174.9 143.3l-.2 .5M176.5 147.9h6.9M184.9 143.9a6.8 6.8 0 0 1-1.5 4M184.9 143.9v2.8l-1.5 1.2M185.2 142.7h.5l.6 1.1M186.4 143.8h.2M187.3 142.7h.4l.6 1.1M189.3 142.7h.4l.7 1.1M190.4 143.8h.2"/>
<path d="M191.3 142.7h.4l.6 1.1M193.3 142.7h.4l.6 1.1M195.3 142.7h.5M195.7 142.7l.7 1.1M197.3 142.7h.4l.6 1.1M199.2 142.7h.5l.6 1.1M201.3 142.7h.5M201.7 142.7l.7 1.1M201.8 142.7l.2-2.2 .6-9.2a2.24 2.24 0 0 1 .9-1.7h.1l-.3 2.4-.5 10.3-.2 1.5M203.3 142.7h.4l.7 1.1M204.4 143.8h.2M205.2 142.7h.5l.6 1.1"/>
<path d="M206.4 143.8h.2M207.3 142.7h.5M207.7 142.7l.7 1.1M207.8 142.7l.2-2.2 .6-9.2a2.24 2.24 0 0 1 .9-1.7h.1l-.3 2.4-.5 10.3-.2 1.5M209.3 142.7h.4l.7 1.1M210.4 143.8h.2M211.2 142.7h.5l.6 1.1M213.3 142.7h.4l.5 .9M214.2 145.4a4 4 0 0 0 1.6 2.9M214.2 145.4v1.3l1.6 1.6M215.8 142.5l-1.3 1.8-.3 1.1M215.8 142.5h6.9"/>
<path d="M215.8 148.3h6.9M222.7 142.5a4.4 4.4 0 0 1 1.6 2.9M224.3 145.4a4 4 0 0 1-1.6 2.9M224.3 145.4v1.3l-1.6 1.6"/>
</g>
<text font-size="8.5" x="198.9" y="195.5">A</text>
<g font-size="8.1">
<text x="67.6" y="9.7">2</text>
<text x="207.3" y="9.7">1</text>
<text x="4.4" y="57">B</text>
<text x="270.4" y="57">B</text>
<text x="3.7" y="164.9">A</text>
<text x="269.7" y="164.9">A</text>
<text x="67.6" y="212.2">2</text>
<text x="207.3" y="212.2">1</text>
</g>
<text font-size="6.9" x="203.8" y="160.1">Shadden Contracting</text>
<g font-size="4.2" fill="#808080">
<text x="42.1" y="24.2">.39</text>
<text x="76.1" y="24.2">.20</text>
<text x="60.5" y="88.6">.25</text>
<text x="190.7" y="106.3">1.28</text>
<text x="177.8" y="118">.20</text>
<text x="76.3" y="126.7">R.20</text>
<text x="78.3" y="136.4">R.14</text>
</g>
<text font-size="3.9" x="214.8" y="192.1">nutBoltAssembly</text>
<g font-size="3.4">
<text x="197.8" y="166">TITLE:</text>
<text x="198.7" y="188.1">SIZE</text>
<text x="207.5" y="188.1">DWG. NO.</text>
<text x="256.5" y="188.2">REV</text>
<text x="198.8" y="201.7">SCALE: 2:1</text>
<text x="217.7" y="201.8">WEIGHT:</text>
<text x="244.5" y="201.7">SHEET 1 OF 1</text>
</g>
<text font-size="2.4" x="119.8" y="156.2">UNLESS OTHERWISE SPECIFIED:</text>
<g font-size="2.2">
<text x="119.5" y="161.8">DIMENSIONS ARE IN INCHES</text>
<text x="154.8" y="161.4">DRAWN</text>
<text x="170.2" y="156.7">NAME</text>
<text x="187.9" y="156.7">DATE</text>
<text x="119.5" y="164.4">TOLERANCES:</text>
<text x="119.5" y="167.1">FRACTIONAL</text>
<text x="134.2" y="167.1">1/16</text>
<text x="154.9" y="166.3">CHECKED</text>
<text x="119.5" y="172.4">TWO PLACE DECIMAL</text>
<text x="119.5" y="169.7">ANGULAR: MACH</text>
<text x="139.5" y="169.7">1</text>
<text x="144.7" y="172.4">0.05</text>
<text x="154.8" y="171">ENG APPR.</text>
<text x="119.5" y="175">THREE PLACE DECIMAL</text>
<text x="144.6" y="175">0.005</text>
<text x="154.9" y="175.7">MFG APPR.</text>
<text x="154.9" y="180.4">Q.A.</text>
<text x="154.9" y="184.6">COMMENTS:</text>
</g>
<g font-size="2.1">
<text x="168.5" y="161.5">Carter Shadden</text>
<text x="123.1" y="201.6">DO NOT SCALE DRAWING</text>
</g>
<g font-size="2">
<text x="75.8" y="180.7">PROPRIETARY AND CONFIDENTIAL</text>
<text x="75.9" y="184.1">THE INFORMATION CONTAINED IN THIS</text>
<text x="119.3" y="180.7">MATERIAL</text>
<text x="75.9" y="186.7">DRAWING IS THE SOLE PROPERTY OF</text>
<text x="75.9" y="189.2">SHADDEN CONTRACTING AND CLIENTS.</text>
<text x="75.9" y="191.7">ANY REPRODUCTION IN PART OR AS A</text>
<text x="75.9" y="194.2">WHOLE WITHOUT THE WRITTEN PERMISSION</text>
<text x="75.9" y="196.8">OF SHADDEN CONTRACTING IS</text>
<text x="119.2" y="194.2">FINISH</text>
<text x="75.9" y="199.3">PROHIBITED.</text>
</g>
</svg>
